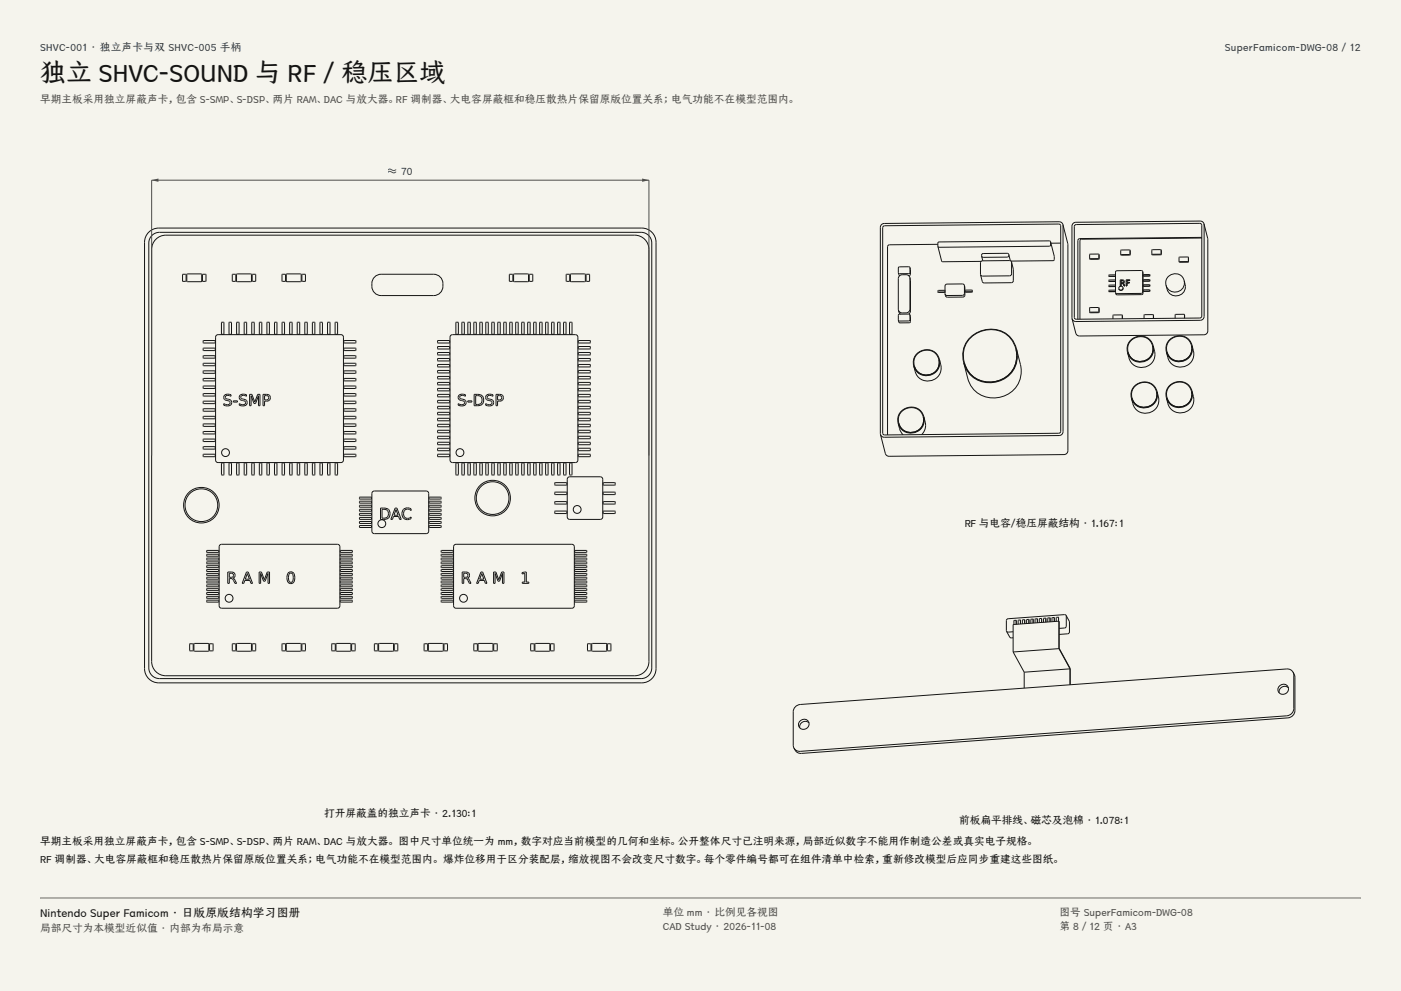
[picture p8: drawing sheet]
<svg xmlns="http://www.w3.org/2000/svg" width="420mm" height="297mm" viewBox="0 0 420 297" stroke-linecap="round" stroke-linejoin="round" font-family="sans-serif">
<g fill="#f5f4ed">
<path d="M0 0h420v297h-420z"/>
<path d="M12 12h396v275h-396z"/>
</g>
<g fill="none" stroke="#141413" stroke-width=".3">
<path d="M44.3 69.9a4.3 4.3 0 0 1 3.3-1.5h144.8a4.3 4.3 0 0 1 4.3 4.2v127.8a4.3 4.3 0 0 1-4.3 4.2h-144.8a4.3 4.3 0 0 1-4.3-4.2v-127.8a4.2 4.2 0 0 1 1-2.7zM45.5 70.6a3.2 3.2 0 0 1 2.3-1h144.4a3.2 3.2 0 0 1 3.2 3.2v127.4a3.2 3.2 0 0 1-3.2 3.2h-144.4a3.2 3.2 0 0 1-3.2-3.2v-127.4a3.2 3.2 0 0 1 .9-2.2zM46.5 72a4.3 4.3 0 0 1 3.2-1.5h140.6a4.3 4.3 0 0 1 4.2 4.2v123.6a4.3 4.3 0 0 1-4.2 4.2h-140.6a4.3 4.3 0 0 1-4.2-4.2v-123.6a4.2 4.2 0 0 1 1-2.7zM54.8 82.2h1v2.1h-1zM56.1 82.1h4.3v2.3h-4.3zM60.7 82.2h1v2.1h-1zM66.4 96.6l.7 .1-.1 3.5-.6-.1zM68.7 96.6l.7 .1-.1 3.5-.6-.1zM69.7 82.2h1v2.1h-1zM71 96.6l.7 .1-.1 3.5-.7-.1zM71 82.1h4.3v2.3h-4.3zM73.2 96.6l.7 .1-.1 3.5-.6-.1z"/>
<path d="M75.5 96.6l.7 .1-.1 3.5-.6-.1zM75.6 82.2h1v2.1h-1zM77.8 96.6l.7 .1-.1 3.5-.7-.1zM80 96.6l.8 .1-.1 3.5-.7-.1zM82.3 96.6l.7 .1-.1 3.5-.6-.1zM84.6 82.2h1v2.1h-1zM84.6 96.6l.7 .1-.1 3.5-.6-.1zM85.9 82.1h4.3v2.3h-4.3zM86.9 96.6l.7 .1-.1 3.5-.7-.1zM89.1 96.6l.7 .1-.1 3.5-.6-.1zM90.5 82.2h1v2.1h-1zM91.4 96.6l.7 .1-.1 3.5-.6-.1z"/>
<path d="M93.7 96.6l.7 .1-.1 3.5-.7-.1zM95.9 96.6l.8 .1-.1 3.5-.7-.1zM98.2 96.6l.7 .1-.1 3.5-.6-.1zM100.5 96.6l.7 .1-.1 3.5-.6-.1zM112.1 83.2a2.76 2.76 0 0 1 2.1-1h15.8a3.2 3.2 0 0 1 2.8 3.2 3.2 3.2 0 0 1-2.8 3.2h-15.8a3.2 3.2 0 0 1-2.4-4.9zM136.7 96.6l.7 .1-.1 3.5-.6-.1zM138.5 96.6l.7 .1-.1 3.5-.6-.1zM140.3 96.6l.7 .1-.1 3.5-.6-.1zM142.1 96.6l.7 .1-.1 3.5-.7-.1zM143.9 96.6l.7 .1-.1 3.5-.7-.1zM145.7 96.6l.7 .1-.1 3.5-.7-.1zM147.5 96.6l.7 .1-.1 3.5-.7-.1z"/>
<path d="M149.2 96.6l.8 .1-.1 3.5-.7-.1zM151 96.6l.8 .1-.1 3.5-.7-.1zM152.7 82.2h1v2.1h-1zM152.8 96.6l.8 .1-.2 3.5-.6-.1zM154 82.1h4.4v2.3h-4.4zM154.6 96.6l.7 .1-.1 3.5-.6-.1zM156.4 96.6l.7 .1-.1 3.5-.6-.1zM158.2 96.6l.7 .1-.1 3.5-.6-.1zM158.7 82.2h1v2.1h-1zM160 96.6l.7 .1-.1 3.5-.6-.1zM161.8 96.6l.7 .1-.1 3.5-.6-.1zM163.6 96.6l.7 .1-.1 3.5-.6-.1z"/>
<path d="M165.4 96.6l.7 .1-.1 3.5-.6-.1zM167.2 96.6l.7 .1-.1 3.5-.6-.1zM169 96.6l.7 .1-.1 3.5-.7-.1zM169.8 82.2h1v2.1h-1zM170.8 96.6l.7 .1-.1 3.5-.7-.1zM171.1 82.1h4.3v2.3h-4.3zM175.7 82.2h1v2.1h-1zM60.9 118h3.5l.1 .6-3.5 .1zM60.9 115.7h3.5l.1 .6-3.5 .1zM60.9 113.4h3.5l.1 .6-3.5 .2zM60.9 111.2l3.5-.1 .1 .7-3.5 .1zM60.9 108.9h3.5l.1 .6-3.5 .1z"/>
<path d="M60.9 106.6h3.5l.1 .6-3.5 .1zM60.9 104.4l3.5-.1 .1 .7-3.5 .1zM60.9 102.1h3.5l.1 .6-3.5 .1zM64.8 100.5l.6-.2h36.8l.5 .2 .3 .5v36.9l-.3 .5-.5 .2h-36.8l-.6-.2-.2-.5v-36.9zM67.4 118.4l.9-.3 1 .2v.5l-.5-.2a.67 .67 0 0 0-1-.1 .67 .67 0 0 0 0 1 1.32 1.32 0 0 1 1.5 1.7 2.09 2.09 0 0 1-2.2 .2v-.4l.5 .2a.76 .76 0 0 0 1 .1 .76 .76 0 0 0 .2-1l-.1-.1a1.33 1.33 0 0 1-1.6-1.4zM72 118.4l.9-.3 1 .2v.5l-.5-.2a.67 .67 0 0 0-.9-.1 .67 .67 0 0 0-.1 1 1.32 1.32 0 0 1 1.6 1.7 2.09 2.09 0 0 1-2.3 .2v-.4l.6 .2a.76 .76 0 0 0 1 .1 .76 .76 0 0 0 .2-1l-.2-.1a1.33 1.33 0 0 1-1.6-1.4zM74.8 118.2h.7l.9 2.3 .9-2.3h.6v3.4h-.4v-3l-.9 2.3h-.5l-.8-2.3v3h-.5zM78.8 118.2h1.1a1.02 1.02 0 0 1 1.1 1 1.02 1.02 0 0 1-1.1 1h-.6v1.4h-.5zM79.3 118.6h.6a.64 .64 0 0 1 .7 .6 .64 .64 0 0 1-.7 .6h-.6zM103.1 118h3.5l.1 .6-3.5 .1zM103.1 115.7h3.5l.1 .6-3.5 .1zM103.1 113.4h3.5l.1 .6-3.5 .2z"/>
<path d="M103.1 111.2l3.5-.1 .1 .7-3.5 .1zM103.1 108.9h3.5l.1 .6-3.5 .1zM103.1 106.6h3.5l.1 .6-3.5 .1zM103.1 104.4l3.5-.1 .1 .7-3.5 .1zM103.1 102.1h3.5l.1 .6-3.5 .1zM131.2 118.2h3.5l.1 .6-3.5 .1zM131.2 116.4h3.5l.1 .6-3.5 .1zM131.2 114.6h3.5l.1 .6-3.5 .2zM131.2 112.8h3.5l.1 .7-3.5 .1zM131.2 111.1l3.5-.1 .1 .7-3.5 .1zM131.2 109.3l3.5-.1 .1 .7-3.5 .1zM131.2 107.5l3.5-.1 .1 .7-3.5 .1z"/>
<path d="M131.2 105.7l3.5-.1 .1 .7-3.5 .1zM131.2 103.9l3.5-.1 .1 .7-3.5 .1zM131.2 102.1h3.5l.1 .6-3.5 .1zM135.1 100.5l.6-.2h36.8l.5 .2 .2 .5v36.9l-.2 .5-.5 .2h-36.8l-.6-.2-.2-.5v-36.9zM137.7 118.4l.8-.3 1 .2v.5l-.5-.2a.67 .67 0 0 0-.9-.1 .67 .67 0 0 0 0 1 1.32 1.32 0 0 1 1.5 1.7 2.09 2.09 0 0 1-2.2 .2v-.4l.5 .2a.76 .76 0 0 0 1 .1 .76 .76 0 0 0 .2-1l-.1-.1a1.33 1.33 0 0 1-1.6-1.4zM142.1 118.2h1a1.71 1.71 0 0 1 1.9 1.7 1.71 1.71 0 0 1-1.9 1.7h-1zM142.6 118.6a1.41 1.41 0 0 1 1.9 1.3 1.41 1.41 0 0 1-1.9 1.3zM145.9 118.4l.9-.3 1 .2v.5l-.5-.2a.67 .67 0 0 0-1-.1 .67 .67 0 0 0 0 1 1.32 1.32 0 0 1 1.5 1.7 2.09 2.09 0 0 1-2.2 .2v-.4l.5 .2a.76 .76 0 0 0 1 .1 .76 .76 0 0 0 .2-1l-.1-.1a1.33 1.33 0 0 1-1.6-1.4zM148.7 118.2h1a1.02 1.02 0 0 1 1.2 1 1.02 1.02 0 0 1-1.2 1h-.5v1.4h-.5zM149.2 118.6h.5a.64 .64 0 0 1 .7 .6 .64 .64 0 0 1-.7 .6h-.5zM173.4 118.2h3.5l.1 .6-3.5 .1zM173.4 116.4h3.5l.1 .6-3.5 .1z"/>
<path d="M173.4 114.6h3.5l.1 .6-3.5 .2zM173.4 112.8h3.5l.1 .7-3.5 .1zM173.4 111.1l3.5-.1 .1 .7-3.5 .1zM173.4 109.3l3.5-.1 .1 .7-3.5 .1zM173.4 107.5l3.5-.1 .1 .7-3.5 .1zM173.4 105.7l3.5-.1 .1 .7-3.5 .1zM173.4 103.9l3.5-.1 .1 .7-3.5 .1zM173.4 102.1h3.5l.1 .6-3.5 .1zM60.9 136.2l3.5-.1 .1 .7-3.5 .1zM60.9 133.9h3.5l.1 .6-3.5 .1zM60.9 131.6h3.5l.1 .6-3.5 .1zM60.9 129.3h3.5l.1 .7-3.5 .1z"/>
<path d="M60.9 127.1l3.5-.1 .1 .7-3.5 .1zM60.9 124.8h3.5l.1 .6-3.5 .1zM60.9 122.5h3.5l.1 .6-3.5 .1zM60.9 120.3l3.5-.1 .1 .7-3.5 .1zM66.4 138.8h.7l-.1 3.6-.6-.1zM68.7 138.8h.7l-.1 3.6-.6-.1zM70 120.1h1.2v.4h-1.2zM71 138.8h.7l-.1 3.6-.7-.1zM73.2 138.8h.7l-.1 3.6-.6-.1zM75.5 138.8h.7l-.1 3.6-.6-.1zM77.8 138.8h.7l-.1 3.6-.7-.1zM80 138.8h.8l-.1 3.6-.7-.1z"/>
<path d="M82.3 138.8h.7l-.1 3.6-.6-.1zM84.6 138.8h.7l-.1 3.6-.6-.1zM86.9 138.8h.7l-.1 3.6-.7-.1zM89.1 138.8h.7l-.1 3.6-.6-.1zM91.4 138.8h.7l-.1 3.6-.6-.1zM93.7 138.8h.7l-.1 3.6-.7-.1zM95.9 138.8h.8l-.1 3.6-.7-.1zM98.2 138.8h.7l-.1 3.6-.6-.1zM100.5 138.8h.7l-.1 3.6-.6-.1zM103.1 136.2l3.5-.1 .1 .7-3.5 .1zM103.1 133.9h3.5l.1 .6-3.5 .1zM103.1 131.6h3.5l.1 .6-3.5 .1z"/>
<path d="M103.1 129.3h3.5l.1 .7-3.5 .1zM103.1 127.1l3.5-.1 .1 .7-3.5 .1zM103.1 124.8h3.5l.1 .6-3.5 .1zM103.1 122.5h3.5l.1 .6-3.5 .1zM103.1 120.3l3.5-.1 .1 .7-3.5 .1zM131.2 134.4l3.5-.1 .1 .7-3.5 .1zM131.2 136.2l3.5-.1 .1 .7-3.5 .1zM131.2 132.6l3.5-.1 .1 .7-3.5 .1zM131.2 130.8l3.5-.1 .1 .7-3.5 .1zM131.2 129h3.5l.1 .6-3.5 .1zM131.2 127.2h3.5l.1 .6-3.5 .1zM131.2 125.4h3.5l.1 .6-3.5 .1z"/>
<path d="M131.2 123.6h3.5l.1 .6-3.5 .1zM131.2 121.8h3.5l.1 .6-3.5 .1zM131.2 120h3.5l.1 .6-3.5 .1zM136.7 138.8h.7l-.1 3.6-.6-.1zM138.5 138.8h.7l-.1 3.6-.6-.1zM140.2 120.1h1.3v.4h-1.3zM140.3 138.8h.7l-.1 3.6-.6-.1zM142.1 138.8h.7l-.1 3.6-.7-.1zM143.9 138.8h.7l-.1 3.6-.7-.1zM145.7 138.8h.7l-.1 3.6-.7-.1zM147.5 138.8h.7l-.1 3.6-.7-.1zM149.2 138.8h.8l-.1 3.6-.7-.1z"/>
<path d="M151 138.8h.8l-.1 3.6-.7-.1zM152.8 138.8h.8l-.2 3.6-.6-.1zM154.6 138.8h.7l-.1 3.6-.6-.1zM156.4 138.8h.7l-.1 3.6-.6-.1zM158.2 138.8h.7l-.1 3.6-.6-.1zM160 138.8h.7l-.1 3.6-.6-.1zM161.8 138.8h.7l-.1 3.6-.6-.1zM163.6 138.8h.7l-.1 3.6-.6-.1zM165.4 138.8h.7l-.1 3.6-.6-.1zM167.2 138.8h.7l-.1 3.6-.6-.1zM169 138.8h.7l-.1 3.6-.7-.1zM170.8 138.8h.7l-.1 3.6-.7-.1z"/>
<path d="M173.4 134.4l3.5-.1 .1 .7-3.5 .1zM173.4 136.2l3.5-.1 .1 .7-3.5 .1zM173.4 132.6l3.5-.1 .1 .7-3.5 .1zM173.4 130.8l3.5-.1 .1 .7-3.5 .1zM173.4 129h3.5l.1 .6-3.5 .1zM173.4 127.2h3.5l.1 .6-3.5 .1zM173.4 125.4h3.5l.1 .6-3.5 .1zM173.4 123.6h3.5l.1 .6-3.5 .1zM173.4 121.8h3.5l.1 .6-3.5 .1zM173.4 120h3.5l.1 .6-3.5 .1zM107.8 157.5h3.5l.1 .5-3.5 .1zM107.8 156.3h3.5l.1 .5-3.5 .1z"/>
<path d="M107.8 155.1h3.5l.1 .4-3.5 .2zM107.8 153.9h3.5l.1 .4-3.5 .1zM107.8 152.7l3.5-.1 .1 .5-3.5 .1zM107.8 151.5l3.5-.1 .1 .5-3.5 .1zM107.8 150.2h3.5l.1 .5-3.5 .1zM107.8 149h3.5l.1 .5-3.5 .1zM111.7 147.4l.5-.3h15.6l.5 .3 .2 .5v11.3l-.2 .5-.5 .2h-15.6l-.5-.2-.2-.5v-11.3zM114.1 152.3h.9a1.71 1.71 0 0 1 1.9 1.7 1.71 1.71 0 0 1-1.9 1.7h-.9zM114.5 152.6a1.41 1.41 0 0 1 1.9 1.4 1.41 1.41 0 0 1-1.9 1.3zM118.5 152.3h.5l1.3 3.4h-.5l-.3-.9h-1.5l-.3 .9h-.5zM118.7 152.7l.7 1.7h-1.3zM120.9 152.7a1.89 1.89 0 0 1 2.3-.2v.5a1.37 1.37 0 0 0-1.9-.1 1.37 1.37 0 0 0-.1 1.9 1.35 1.35 0 0 0 2 .1v.5a1.79 1.79 0 0 1-2.4-.3 1.79 1.79 0 0 1 .1-2.4z"/>
<path d="M128.7 157.5h3.4l.1 .5-3.5 .1zM128.7 156.3h3.4l.1 .5-3.5 .1zM128.7 155.1h3.4l.1 .4-3.5 .2zM128.7 153.9h3.4l.1 .4-3.5 .1zM128.7 152.7l3.4-.1 .1 .5-3.5 .1zM128.7 151.5l3.4-.1 .1 .5-3.5 .1zM128.7 150.2h3.4l.1 .5-3.5 .1zM128.7 149h3.4l.1 .5-3.5 .1zM166.4 153.2h3.4l.1 .6-3.5 .1zM166.4 150.4l3.4-.1 .1 .7-3.5 .1zM166.4 147.5h3.4l.1 .6-3.5 .1zM166.4 144.7l3.4-.1 .1 .7-3.5 .1z"/>
<path d="M170.3 143.1l.5-.2h9.2l.5 .2 .2 .5v11.3l-.2 .5-.5 .3h-9.2l-.5-.3-.3-.5v-11.3zM180.8 153.2h3.5l.1 .6-3.5 .1zM180.8 150.4l3.5-.1 .1 .7-3.5 .1zM180.8 147.5h3.5l.1 .6-3.5 .1zM180.8 144.7l3.5-.1 .1 .7-3.5 .1zM62 179.9h3.5l.1 .4-3.5 .2zM62 178.8l3.5-.1 .1 .5-3.5 .1zM62 177.6h3.5l.1 .5-3.5 .1zM62 176.5l3.5-.1 .1 .5-3.5 .1zM62 175.3h3.5l.1 .5-3.5 .1zM62 174.2l3.5-.1 .1 .5-3.5 .1zM62 173h3.5l.1 .5-3.5 .1z"/>
<path d="M62 171.9l3.5-.1 .1 .5-3.5 .1zM62 170.7h3.5l.1 .5-3.5 .1zM62 169.6l3.5-.1 .1 .5-3.5 .1zM62 168.4h3.5l.1 .5-3.5 .1zM62 167.3h3.5l.1 .4-3.5 .1zM62 166.1h3.5l.1 .5-3.5 .1zM62 165h3.5l.1 .4-3.5 .1zM65.9 163.3l.5-.2 35 .1 .5 .7-.1 17.9-.6 .5-35.1-.1-.4-.7v-17.6zM68.3 171.4h1a.95 .95 0 0 1 1.1 .7 .95 .95 0 0 1-.5 1.1l1 1.6h-.5l-.6-1.2-.6-.2h-.5v1.4h-.4zM68.7 171.8h.6a.61 .61 0 0 1 .7 .6 .61 .61 0 0 1-.7 .6h-.6zM73.9 171.4h.5l1.3 3.4h-.5l-.3-.8h-1.5l-.3 .8h-.5zM74.2 171.9l.6 1.7h-1.3z"/>
<path d="M77.7 171.4h.7l.8 2.3 .9-2.3h.7v3.4h-.4v-3l-.9 2.4h-.5l-.9-2.4v3h-.4zM86.5 171.6a1.25 1.25 0 0 1 1.5 .1 1.25 1.25 0 0 1 .4 1.4 1.26 1.26 0 0 1-.4 1.5 1.26 1.26 0 0 1-1.5 0 2.66 2.66 0 0 1 0-3zM86.8 171.9a.75 .75 0 0 1 .9 .1 .75 .75 0 0 1 .2 .8 1.18 1.18 0 0 1-.9 1.7 2.2 2.2 0 0 1-.2-2.6zM102 179.9h3.5l.1 .4-3.5 .2zM102 178.8l3.5-.1 .1 .5-3.5 .1zM102 177.6h3.5l.1 .5-3.5 .1zM102 176.5l3.5-.1 .1 .5-3.5 .1zM102 175.3h3.5l.1 .5-3.5 .1zM102 174.2l3.5-.1 .1 .5-3.5 .1zM102 173h3.5l.1 .5-3.5 .1zM102 171.9l3.5-.1 .1 .5-3.5 .1zM102 170.7h3.5l.1 .5-3.5 .1z"/>
<path d="M102 169.6l3.5-.1 .1 .5-3.5 .1zM102 168.4h3.5l.1 .5-3.5 .1zM102 167.3h3.5l.1 .4-3.5 .1zM102 166.1h3.5l.1 .5-3.5 .1zM102 165h3.5l.1 .4-3.5 .1zM132.3 179.9h3.5l.1 .4-3.5 .2zM132.3 178.8l3.5-.1 .1 .5-3.5 .1zM132.3 177.6h3.5l.1 .5-3.5 .1zM132.3 176.5l3.5-.1 .1 .5-3.5 .1zM132.3 175.3h3.5l.1 .5-3.5 .1zM132.3 174.2l3.5-.1 .1 .5-3.5 .1zM132.3 173h3.5l.1 .5-3.5 .1z"/>
<path d="M132.3 171.9l3.5-.1 .1 .5-3.5 .1zM132.3 170.7h3.5l.1 .5-3.5 .1zM132.3 169.6l3.5-.1 .1 .5-3.5 .1zM132.3 168.4h3.5l.1 .5-3.5 .1zM132.3 167.3h3.5l.1 .4-3.5 .1zM132.3 166.1h3.5l.1 .5-3.5 .1zM132.3 165h3.5l.1 .4-3.5 .1zM136.2 163.3l.5-.2 35 .1 .5 .7-.1 17.9-.7 .5-35-.1-.4-.7v-17.6zM138.6 171.4h1a.95 .95 0 0 1 1.1 .7 .95 .95 0 0 1-.5 1.1l1 1.6h-.5l-.6-1.2-.6-.2h-.5v1.4h-.4zM139 171.8h.6a.61 .61 0 0 1 .7 .6 .61 .61 0 0 1-.7 .6h-.6zM144.2 171.4h.5l1.3 3.4h-.5l-.3-.8h-1.5l-.3 .8h-.5zM144.4 171.9l.7 1.7h-1.3z"/>
<path d="M148 171.4h.7l.8 2.3 .9-2.3h.7v3.4h-.5v-3l-.8 2.4h-.5l-.9-2.4v3h-.4zM156.5 171.6l1.3-.2v3h.7v.4h-1.9v-.4h.7v-2.5l-.8 .1zM172.3 179.9h3.5l.1 .4-3.5 .2zM172.3 178.8l3.5-.1 .1 .5-3.5 .1zM172.3 177.6h3.5l.1 .5-3.5 .1zM172.3 176.5l3.5-.1 .1 .5-3.5 .1zM172.3 175.3h3.5l.1 .5-3.5 .1zM172.3 174.2l3.5-.1 .1 .5-3.5 .1zM172.3 173h3.5l.1 .5-3.5 .1zM172.3 171.9l3.5-.1 .1 .5-3.5 .1zM172.3 170.7h3.5l.1 .5-3.5 .1zM172.3 169.6l3.5-.1 .1 .5-3.5 .1z"/>
<path d="M172.3 168.4h3.5l.1 .5-3.5 .1zM172.3 167.3h3.5l.1 .4-3.5 .1zM172.3 166.1h3.5l.1 .5-3.5 .1zM172.3 165h3.5l.1 .4-3.5 .1zM56.9 193h1v2h-1zM58.2 192.9h4.3v2.2h-4.3zM62.8 193h1.1v2h-1.1zM69.7 193h1v2h-1zM71 192.9h4.3v2.2h-4.3zM75.6 193h1v2h-1zM84.6 193h1v2h-1zM85.9 192.9h4.3v2.2h-4.3z"/>
<path d="M90.5 193h1v2h-1zM99.5 193h1v2h-1zM100.8 192.9h4.3v2.2h-4.3zM105.4 193h1v2h-1zM112.3 193h1v2h-1zM113.6 192.9h4.3v2.2h-4.3zM118.2 193h1v2h-1zM127.2 193h1v2h-1zM128.5 192.9h4.3v2.2h-4.3zM133.1 193h1v2h-1zM142.1 193h1v2h-1zM143.4 192.9h4.3v2.2h-4.3z"/>
<path d="M148 193h1v2h-1zM159.1 193h1v2h-1zM160.4 192.9h4.4v2.2h-4.4zM165.1 193h1v2h-1zM176.1 193h1.1v2h-1.1zM177.5 192.9h4.3v2.2h-4.3zM182.1 193h1v2h-1z"/>
<circle cx="67.6" cy="135.6" r="1.17"/>
<circle cx="137.9" cy="135.6" r="1.17"/>
<circle cx="60.4" cy="151.4" r="5.3"/>
<circle cx="60.4" cy="151.4" r="4.9"/>
<circle cx="114.5" cy="156.9" r="1.17"/>
<circle cx="147.7" cy="149.3" r="5.3"/>
<circle cx="147.7" cy="149.3" r="4.9"/>
<circle cx="173" cy="152.7" r="1.17"/>
<circle cx="68.7" cy="179.3" r="1.17"/>
<circle cx="139" cy="179.3" r="1.17"/>
</g>
<path d="M45.5 136.5v-82.5h149v82.5" fill="none" stroke="#504e49" stroke-width=".3"/>
<g fill="#504e49">
<path d="M45.5 54l2-.5v1z"/>
<path d="M192.5 53.5l2 .5-2 .5z"/>
</g>
<g fill="none" stroke="#141413" stroke-width=".3">
<path d="M264.8 67.8l.4-.1 52.2-.6 .5 .2 .1 62-.2 .4-.4 .1-52.2 .6-.5-.2-.1-62zM281.2 73.2l-14.5 .2-.6 .3v56.6M281.2 73.9l1.3 4.5 11.6-.1M294.3 76.8l.3 1.4M302.4 76.3l-.4-.4-7.3 .1-.4 .2v.6M302.4 76.3v.5l-.4 .3h-7.3l-.4-.3M302.4 76.3l.5 1.8M303.2 78.5l-.5-.4-8.4 .1-.4 .5 .1 3.6M303.2 78.5l.1 3.6-.4 .5-8.4 .1-.5-.4M303.2 78.5a11.6 11.6 0 0 1 .6 5.6l-.2 .5-.4 .1-8.2 .1-.5-.4-.5-2.1M314.9 72.4l-.3-.2-33.1 .3-.3 .4v1M314.9 72.4v1l-.3 .4-33.1 .3-.3-.2"/>
<path d="M314.9 72.4l1.2 4.4-.2 1.3-12.8 .1M318 72.9h-2.9M318.6 67.3a1.15 1.15 0 0 0-1.1-.8l-52.4 .5-1 .4-.2 .7 .1 62.1M318.6 67.3l.1 62.1-.2 .7-1 .4-52.4 .5a1.15 1.15 0 0 1-1.1-.8M318.6 67.3l1.5 6v61.8l-.2 .7-.9 .4-52.5 .5a1.15 1.15 0 0 1-1.1-.8l-1.4-5.7M322.2 67.5l.4-.2 37.3-.3 .4 .5v27.2l-.2 .4-.4 .2-37.3 .3-.3-.5v-27.2zM326.7 77.4h.1M329.4 76.2h-2.6l-.1 1.2M329.4 76.2l.1 1.5h-2.7l-.1-.3M329.4 76.2l.1 .2M329.5 77.4h-2.8M329.5 76.4v.1"/>
<path d="M338.8 75h-2.8v1.2M338.8 75h.1M338.8 75v1.4l-2.6 .1-.2-.3M338.8 75l-.2 1.3-2.6-.1M345.3 76.1h.1M348.1 74.9l-2.7-.1-.1 1.3M348.1 74.9h.1M348.1 74.9v.2M348.1 76l-2.8 .1M348.1 74.9l-.1 1.5h-2.5l-.2-.3M348.1 75.1h.1M356.2 77.1h-2.7v1.2"/>
<path d="M356.2 77.1l.1 .1M356.2 77.1l.1 1.4-2.7 .1-.1-.3M356.3 77.2l-.2 1.2-2.6-.1M360.3 71.1l-36.8 .4-.4 .6v23.6M360.3 71.4l-36.3 .4-.3 .4v23.5M360.9 67.1a1.15 1.15 0 0 0-1.1-.8l-37.3 .3-.7 .2-.4 1v27.7M360.9 67.1l.1 27.7-.5 1-.7 .2-37.3 .4a1.15 1.15 0 0 1-1.1-.9M360.9 67.1l1.2 4.6v27.5l-.5 .9-.7 .2-37.3 .4a1.15 1.15 0 0 1-1.1-.9l-1.1-4.3M269.3 81.8l.2 .6 .3 .2M269.3 92.9l.6 1.3M272.5 94.1l-3 .1-.2 1.8M272.5 94.1l.3 .3"/>
<path d="M272.8 83.2a1.15 1.15 0 0 0-1.2-.9l-1.5 .1-.7 .7-.1 9.8M272.8 83.2l-.1 9.8-.7 .7-1.5 .1a1.15 1.15 0 0 1-1.2-.9M272.8 83.2l.1 .8v9.2l-.5 .9M272.8 94.4l-.2 1.7-2.9 .1-.4-.2M272.8 94.4l.1 2-.1 .3-3 .1-.3-.2-.2-.6M272.8 80.2l-.3-.3-3 .1-.2 1.8M272.8 80.2l-.2 1.8h-2.9l-.4-.2M272.8 80.2l.1 2-.1 .3-.5 .1M281.2 87.4v.1M281.2 87.5v.1M281.2 87.6h2.1M283.3 87.1l-2-.1-.1 .4"/>
<path d="M283.3 87.1h.1M283.3 87.1v.1M283.3 87.4l-2.1 .1M289.1 85.5l-.6-.4-4.8 .1-.4 .5v2.4M289.1 85.5v2.4l-.3 .6-4.9 .1-.6-.5M289.1 85.5l.2 3-.4 .5-4.9 .1-.4-.2-.3-.8M289.3 87.4l.1 .1M289.4 87.4v.1M291.4 87l-1.9-.1-.2 .5M291.4 87h.1M291.4 87l.1 .1M291.4 87.3l-2.1 .1"/>
<path d="M291.4 87v.5h-2M329.4 92.3l-2.7-.1v1.2M329.4 92.3h.1M329.4 92.3l.1 .2M329.5 93.4h-2.8M329.5 92.3l-.1 1.4h-2.6l-.1-.3M332.4 87.3h.1M332.4 85.8h.1M332.4 84.3h.1M332.4 82.7h.1M332.4 87.3h2M332.4 85.8h2"/>
<path d="M332.4 84.3l2 .1M332.4 82.7l2 .1M332.4 87.3l.1 .1M332.4 85.8l.1 .1M332.4 82.7l.1 .1M332.5 87.4h.1M332.5 85.8v.1M332.5 84.3h.1M332.5 82.8h.1M332.5 87.4h1.9M332.5 85.9h1.9M332.5 84.3v.1"/>
<path d="M332.5 82.8h1.9M334.4 87h-1.9l-.1 .3M334.4 87.4h.1M334.4 85.4h-1.9l-.1 .4M334.4 85.9h.1M334.4 83.9h-1.9l-.1 .4M334.4 84.3h.1M334.4 84.4h.1M334.4 82.4h-1.9l-.1 .3M334.4 82.8h.1M335.4 86.5h.1M335.8 85.7h.3"/>
<path d="M335.8 85.7h.1M336.1 84.9l.5 .1 .2 .2M336.1 84.1h.3a.32 .32 0 0 1 .4 .3 .32 .32 0 0 1-.4 .3h-.3zM336.1 84.1h.1M336.1 84.9h.1M336.1 85.7h.1M336.1 84.9v.8M336.4 94.5l-2.6-.1-.2 1.2M336.4 94.5h.1M336.4 94.5l.1 .2M336.4 94.5v1M336.5 94.7h.1"/>
<path d="M336.5 94.7v.8M336.7 86.2l-.1 .5-.3 .3-.7-.1-.2-.4M336.7 86.2a.64 .64 0 0 0-.8-.4 .64 .64 0 0 0-.5 .7M336.7 86.2h.1M336.8 85.2h.1M336.8 85.2l.2 .5M337 85.7h.1M337 85.7h.3M337 84.2l-.3-.3h-.9v1.8M337 84.2h.1M337 84.2l-.3 .6 .6 .9M337.3 85.7h.1"/>
<path d="M337.6 85.7h.3M337.6 85.7h.1M337.9 84.1h.1M337.9 84.1v.5h.7M337.9 84.8v.9M337.9 84.8h.1M337.9 85.7h.1M338.6 84.6h.1M338.6 84.8h.1M338.6 84.6v.2M338.6 84.8h-.7M338.7 83.8l-1.1 .1v1.8"/>
<path d="M338.7 83.8h.1M338.7 84.1h.1M338.7 83.8v.3M338.7 84.1h-.8M342.6 81.4l-.4-.3-7.6 .1-.2 .3v6.2M342.6 81.4v6.1l-.2 .4-7.6 .1-.4-.3M342.6 81.4l.1 6.5-.2 .3-7.6 .2-.3-.2-.2-.5M342.7 87.2h.1M342.7 85.7h.1M342.7 84.2h.1M342.7 82.6h.1M342.7 85.4v.3"/>
<path d="M342.7 87.2v.1M342.7 85.7v.1M342.7 82.6v.1M342.7 87.3h.1M342.7 82.7h.1M342.8 85.3l-.1 .1M342.8 85.3l1.9 .1M344.7 86.9h-1.9l-.1 .3M344.7 86.9h.1M344.7 85.4h.1M344.7 83.8h-1.9l-.1 .4M344.7 83.8v.1"/>
<path d="M344.7 82.3h-1.9l-.1 .3M344.7 82.3h.1M344.7 86.9v.1M344.7 82.3v.1M344.7 87.2l-1.9 .1M344.7 86.9l-.1 .4h-1.9M344.7 85.7h-1.9M344.7 85.4l-.1 .4h-1.9M344.7 84.1l-1.9 .1M344.7 83.9l-.1 .4-1.9-.1M344.7 82.6l-1.9 .1M344.7 82.3l-.1 .4h-1.9"/>
<path d="M344.7 83.9h.1M344.7 87h.1M344.7 82.4h.1M345.8 94.4l-2.7-.1-.1 1.2M345.8 94.4v1M345.8 94.4v.2M345.8 94.6h.1M345.8 94.6v.8M355 84.1a2.8 2.8 0 0 1-2 3.4 2.8 2.8 0 0 1-3.4-2M355 84.1a2.8 2.8 0 0 0-3.4-2 2.8 2.8 0 0 0-2 3.4M355 84.1a2.99 2.99 0 0 1-.1 3.3 2.99 2.99 0 0 1-3 1.2 3.1 3.1 0 0 1-2.3-3.1M355.1 94.3l-2.7-.1-.1 1.2"/>
<path d="M355.1 94.3v1.1M355.1 94.3v.2M355.1 94.5h.1M274.1 109.6h.1M281.4 107.7a3.8 3.8 0 0 1-2.7 4.6 3.8 3.8 0 0 1-4.6-2.7M281.4 107.7a3.8 3.8 0 0 0-4.6-2.6 3.8 3.8 0 0 0-2.7 4.5M281.4 107.7v.1M281.4 107.8a3.8 3.8 0 0 1-2.7 4.5 3.8 3.8 0 0 1-4.6-2.7M281.6 107.7a4 4 0 0 1-2.9 4.8 4 4 0 0 1-4.8-2.8M281.6 107.7a4 4 0 0 0-4.8-2.8 4 4 0 0 0-2.9 4.8M281.6 107.7a4.5 4.5 0 0 1-2 6.2 3.9 3.9 0 0 1-5.3-2.6l-.4-1.6M289.1 108.6v.1"/>
<path d="M304.6 104.7l.2 1.9M304.6 104.7a8 8 0 0 0-13.5-3.6 7.4 7.4 0 0 0-2 7.5M304.6 104.7h.1M304.7 104.7a8.2 8.2 0 0 1-5.9 9.8 8.2 8.2 0 0 1-9.9-5.8M304.7 104.7a8.2 8.2 0 0 0-13.8-3.6 7.5 7.5 0 0 0-2 7.6M304.7 104.7l1.2 4.5a8.2 8.2 0 0 1-5.9 9.9 8.2 8.2 0 0 1-9.9-5.8l-1.2-4.6M304.8 106.6a8 8 0 0 1-7 7.8 8 8 0 0 1-8.7-5.8M304.8 106.6a8 8 0 0 1-7 7.8 8 8 0 0 1-8.7-5.7M338.2 105.5v.1M338.2 105.6h.1M339.3 119.3h.1M339.4 119.3h.1"/>
<path d="M345.5 103.7a3.8 3.8 0 0 1-2.7 4.5 3.8 3.8 0 0 1-4.6-2.7M345.5 103.7a3.8 3.8 0 0 0-4.6-2.7 3.8 3.8 0 0 0-2.7 4.5M345.5 103.7h.1M345.5 103.7a3.8 3.8 0 0 1-2.7 4.6 3.8 3.8 0 0 1-4.6-2.7M345.7 103.7a4 4 0 0 1-2.9 4.7 4 4 0 0 1-4.8-2.8M345.7 103.7a4 4 0 0 0-4.8-2.8 4 4 0 0 0-2.9 4.7M345.7 103.7a4.5 4.5 0 0 1-2.1 6.2 3.9 3.9 0 0 1-5.2-2.7l-.4-1.6M346.7 117.4a3.8 3.8 0 0 1-2.8 4.6 3.8 3.8 0 0 1-4.6-2.7M346.7 117.4a3.8 3.8 0 0 0-4.6-2.7 3.8 3.8 0 0 0-2.8 4.6M346.7 117.4h.1M346.7 117.4a3.8 3.8 0 0 1-2.7 4.6 3.8 3.8 0 0 1-4.6-2.7M346.9 117.4a4 4 0 0 1-2.9 4.8 4 4 0 0 1-4.8-2.9"/>
<path d="M346.9 117.4a4 4 0 0 0-4.8-2.8 4 4 0 0 0-2.9 4.7M346.9 117.4a4.5 4.5 0 0 1-2.1 6.2 3.9 3.9 0 0 1-5.2-2.7l-.4-1.6M349.8 105.4v.1M349.8 119.2h.1M357.2 103.6l.1 .9M357.2 103.6a3.8 3.8 0 0 0-4.6-2.7 3.8 3.8 0 0 0-2.8 4.5M357.2 117.3a3.8 3.8 0 0 1-2.8 4.5 3.8 3.8 0 0 1-4.6-2.6M357.2 117.3a3.8 3.8 0 0 0-4.6-2.7 3.8 3.8 0 0 0-2.8 4.6M357.2 103.6h.1M357.2 117.3h.1M357.3 104.5a3.8 3.8 0 0 1-3.3 3.7 3.8 3.8 0 0 1-4.2-2.8M357.3 104.5a3.8 3.8 0 0 1-3.3 3.7 3.8 3.8 0 0 1-4.2-2.7"/>
<path d="M357.4 103.5a4 4 0 0 1-2.9 4.8 4 4 0 0 1-4.8-2.8M357.4 103.5a4 4 0 0 0-4.8-2.7 4 4 0 0 0-2.9 4.7M357.4 103.5a4.5 4.5 0 0 1-2.1 6.3 3.9 3.9 0 0 1-5.2-2.7l-.4-1.6M357.4 117.3a4 4 0 0 1-2.9 4.8 4 4 0 0 1-4.8-2.9M357.4 117.3a4 4 0 0 0-4.8-2.8 4 4 0 0 0-2.9 4.7M357.4 117.3a4.5 4.5 0 0 1-2.1 6.2 3.9 3.9 0 0 1-5.2-2.7l-.4-1.6M269.3 126.9l.5 2 .9 1.4M269.4 126.8h.1M276.8 124.9a3.8 3.8 0 0 1-2.8 4.6 3.8 3.8 0 0 1-4.6-2.7M276.8 124.9a3.8 3.8 0 0 0-4.6-2.6 3.8 3.8 0 0 0-2.8 4.5M276.8 124.9v.1M277 124.9a4 4 0 0 1-2.9 4.8 4 4 0 0 1-4.8-2.8"/>
<path d="M277 124.9a4 4 0 0 0-4.8-2.8 4 4 0 0 0-2.9 4.8M277 124.9l.4 1.6a3.9 3.9 0 0 1-1.1 3.7M301.7 189.2l.5 .2 1.5-.1M301.7 189.2l1.1 1.9h.9M303.7 195.4l3.3 6.1M304.6 185.9l-.6 .1v1.2M304.6 185.9h.1M304.6 185.9v1.2M305.9 185.8l-.7 .1v1.2M305.9 185.8v.1M305.9 185.9v1.1M306.5 185.8v1.2"/>
<path d="M306.5 185.8h.1M307.2 185.7v.1M307.2 185.7l-.7 .1M307.2 185.8h.1M307.2 185.8v1.1M308.4 185.6l-.6 .1v1.2M308.4 185.6l.1 .1M308.5 185.7v1.1M308.5 185.7h.1M309.7 185.5l-.7 .1v1.2M309.7 185.5v.1M309.7 185.6h.1"/>
<path d="M309.7 185.6v1.1M311 185.5h-.7v1.2M311 185.5h.1M311 185.5v1.1M312.2 185.3l-.6 .1v1.2M312.2 185.3v.1M312.2 185.4h.1M312.3 185.4h.1M312.3 185.4v1.1M313.5 185.3h-.6l-.1 1.2M313.5 185.3h.1M313.5 185.3v1.2"/>
<path d="M314.7 185.2h-.6v1.2M314.8 185.2h.1M314.8 185.2v1.2M316.1 185.1h-.7v1.2M316.1 185.1h.1M316.1 185.1v1.2M317.3 185h-.6l-.1 1.2M317.3 185h.1M317.3 185v1.2M317.5 186.2l-13.8 1v8.2M317.5 186.2v8.2M317.5 186.2h.1"/>
<path d="M317.5 194.4l3.3 6.1M317.5 194.4l-13.8 1M317.5 194.3l3.3 6v4.9M319.6 184.4l-.5-.2-16.9 1.2-.5 .6v3.2M319.6 184.4v3.5l-.5 .3-1.6 .1M319.6 184.4a5.4 5.4 0 0 1 1 5l-.5 .5-2.6 .2M239.7 216.3a1.57 1.57 0 0 1 2.1-.6 1.57 1.57 0 0 1 .6 2.1 1.57 1.57 0 0 1-2.1 .7 1.43 1.43 0 0 1-.6-2.2zM242.5 216.6a1.66 1.66 0 0 0-1.9-.2 1.66 1.66 0 0 0-.8 1.7M307 201.5v4.7M320.8 200.5l-13.8 1M320.8 200.5v4.7M383.4 205.8a1.57 1.57 0 0 1 2.1-.6 1.57 1.57 0 0 1 .6 2.1 1.57 1.57 0 0 1-2 .7 1.43 1.43 0 0 1-.7-2.2z"/>
<path d="M386.2 206.1a1.66 1.66 0 0 0-1.9-.2 1.66 1.66 0 0 0-.8 1.7M387.6 201.5l-.9-.9-1-.1-145.8 10.6a2.26 2.26 0 0 0-2.1 2.2v10l.2 .9M387.6 201.5l.3 .8v10.1a2.26 2.26 0 0 1-2.2 2.1l-145.8 10.7-1.3-.4-.6-.6M387.6 201.5l.6 1.5v10a2.26 2.26 0 0 1-2.1 2.1l-145.8 10.7-1.3-.3-1-1.3"/>
</g>
<path d="M12 269.3h396zM12 269h396v.3h-396z" fill-rule="evenodd" fill="#504e49"/>
<text font-size="7.8" fill="#141413" x="12" y="24.7">独立 SHVC-SOUND 与 RF / 稳压区域</text>
<text font-size="3.5" fill="#141413" x="12" y="274.9">Nintendo Super Famicom · 日版原版结构学习图册</text>
<g font-size="3.2" fill="#1b365d">
<text x="12" y="15.3">SHVC-001 · 独立声卡与双 SHVC-005 手柄</text>
<text x="367.2" y="15.3">SuperFamicom-DWG-08 / 12</text>
<text x="116.3" y="52.4">≈ 70</text>
</g>
<g font-size="3.2" fill="#504e49">
<text x="12" y="30.9">早期主板采用独立屏蔽声卡，包含 S-SMP、S-DSP、两片 RAM、DAC 与放大器。RF 调制器、大电容屏蔽框和稳压散热片保留原版位置关系；电气功能不在模型范围内。</text>
<text x="198.7" y="274.5">单位 mm · 比例见各视图</text>
<text x="317.6" y="274.5">图号 SuperFamicom-DWG-08</text>
<text x="12" y="279.3">局部尺寸为本模型近似值 · 内部为布局示意</text>
<text x="198.7" y="278.8">CAD Study · 2026-11-08</text>
<text x="317.6" y="278.8">第 8 / 12 页 · A3</text>
</g>
<g font-size="3.2" fill="#141413">
<text x="289.1" y="158">RF 与电容/稳压屏蔽结构 · 1.167:1</text>
<text x="97.2" y="245">打开屏蔽盖的独立声卡 · 2.130:1</text>
<text x="287.5" y="247">前板扁平排线、磁芯及泡棉 · 1.078:1</text>
<text x="12" y="253.3">早期主板采用独立屏蔽声卡，包含 S-SMP、S-DSP、两片 RAM、DAC 与放大器。 图中尺寸单位统一为 mm，数字对应当前模型的几何和坐标。公开整体尺寸已注明来源，局部近似数字不能用作制造公差或真实电子规格。</text>
<text x="12" y="258.6">RF 调制器、大电容屏蔽框和稳压散热片保留原版位置关系；电气功能不在模型范围内。 爆炸位移用于区分装配层，缩放视图不会改变尺寸数字。每个零件编号都可在组件清单中检索，重新修改模型后应同步重建这些图纸。</text>
</g>
</svg>
